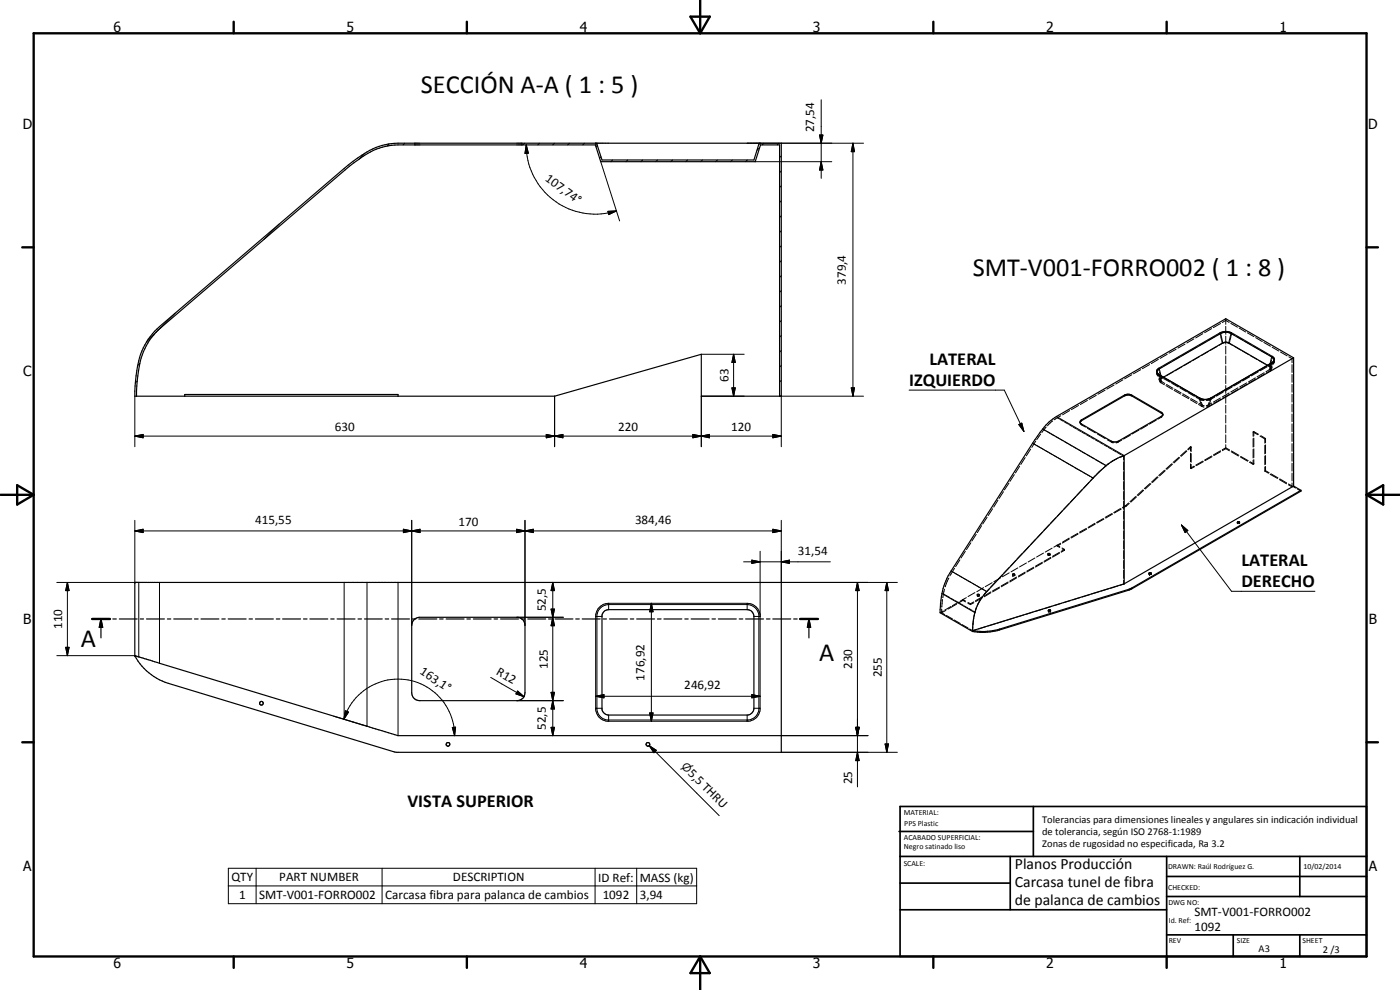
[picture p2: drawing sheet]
<svg xmlns="http://www.w3.org/2000/svg" width="420mm" height="297mm" viewBox="0 0 420 297" stroke-linecap="round" stroke-linejoin="round" font-family="sans-serif">
<g fill="none" stroke="#000" stroke-width=".35">
<path d="M124.5 43v.5M156.6 43v.5M178.8 43l.3 .3 1.6 4.7h45.6l1.4-4.7 .4-.3M46.4 99.4l56.9-48.9a28.3 28.3 0 0 1 13.2-7.3l3-.2h115v75.9h-24v-12.6l-44.1 12.6h-125.9a31.6 31.6 0 0 1 3.5-16.3zM41 118.9a40.9 40.9 0 0 1 2-13.4l1.9-3.5 2.5-2.9 56.2-48.1a33.9 33.9 0 0 1 10.2-6.6l2.8-.7 2.9-.2h59.2l1.6 5h46.3l1.6-5h5.8v75.4M55.4 118.9v-.5h64.1v.5M380.4 109.6l-11.6-6.7-1.1-.2-.7 .2-17.8 10.3M382.2 108.3l-.5 .5-18.4 10.7-.9 .3h-1.4l-.8-.3-12.3-7.1-.5-.5M388.2 107.4l-50.8 29.3M388.2 107.4l-20.3-11.8-50.8 29.4a23 23 0 0 0-7.2 8l-24.5 38.3a21.3 21.3 0 0 0-3.3 12.6l9.8 5.6M388.2 107.4v38.4M324.4 126.1l13.1-7.6 .8-.2 1.3 .2 8.9 5.2a.64 .64 0 0 1 .5 .6 .64 .64 0 0 1-.5 .6l-12.9 7.5-1.1 .2-1-.2-8.9-5.2-.5-.6z"/>
<path d="M337.4 136.7a17.8 17.8 0 0 0-7.4 4.8l-33.8 36a16.4 16.4 0 0 0-4.3 12M337.4 136.7v38.5M348.9 124.5l-.4-.5-8.9-5.2a2.29 2.29 0 0 0-2.1 0l-12.9 7.4-.4 .5M371.4 156.8h.5M371.4 156.5l.6 .1a.3 .3 0 0 1-.3 .3 .3 .3 0 0 1-.3-.4zM388.2 145.8l2.2 1.3M388.2 145.8l-50.8 29.4M390.4 147.1l-51 29.5-39.4 12.2a19.2 19.2 0 0 1-8.1 .4l45.5-14M390.4 147.1v.3l-51 29.4-39.4 12.2a19.2 19.2 0 0 1-8.1 .5M40.5 174.8h194v50.9h-115.6l-68.4-20.7a17.2 17.2 0 0 1-10-8.3zM344.8 172h.7l-.3 .2-.3-.1M344.8 172l.1 .1"/>
<path d="M344.8 172h.1M344.9 172.1h.5M27.6 185.7h5.4M30.3 185.7l.5 2.5h-1zM30.3 185.7v5.7M33.9 185.7h1M35.8 185.7h5.4M40.5 196.7l79 24h115M42.1 185.7h1M44 185.7h5.3M50.2 185.7h1.1M52.1 185.7h5.4"/>
<path d="M58.4 185.7h1.1M60.3 185.7h5.4M66.6 185.7h1M68.5 185.7h5.4M74.7 185.7h1.1M76.7 185.7h5.3M82.9 185.7h1.1M84.8 185.7h5.4M91.1 185.7h1M93 185.7h5.4M99.3 185.7h1M101.2 185.7h5.3"/>
<path d="M107.4 185.7h1.1M109.4 185.7h5.3M115.6 185.7h1.1M117.5 185.7h5.4M123.8 185.7h1M124.5 185.7l1.5-.5h29.1a2.38 2.38 0 0 1 2.5 2.4v20.2a2.32 2.32 0 0 1-2.5 2.4h-29.1a2.38 2.38 0 0 1-2.4-2.4v-20.2l.2-1zM125.7 185.7h5.4M131.9 185.7h1.1M133.9 185.7h5.4M140.1 185.7h1.1M142.1 185.7h5.3M148.3 185.7h1"/>
<path d="M150.2 185.7h5.4M156.5 185.7h1M158.4 185.7h5.4M164.6 185.7h1.1M166.6 185.7h5.3M172.8 185.7h1.1M174.7 185.7h5.4M181 185.7h1M181.4 183.4l1.3-.5h41.5a2 2 0 0 1 2.1 2.1v27.5a2.09 2.09 0 0 1-2.1 2h-41.5l-1.1-.3-.5-.4-.4-.9v-28.3zM182.9 185.7h5.4M189.2 185.7h1M191.1 185.7h5.4"/>
<path d="M197.3 185.7h1.1M199.3 185.7h5.3M205.5 185.7h1M207.4 185.7h5.4M213.7 185.7h1M215.6 185.7h5.4M221.9 185.7h1M223.8 185.7h5.3M230 185.7h1.1M231.9 185.7h5.4M238.2 185.7h1.1M240.1 185.7h5.4"/>
<path d="M242.8 185.7l.5 2.5h-1zM242.8 185.7v5.7M314.7 183.3h.1M314.7 183.3h.5M314.8 183.3h.4M315.2 183.3v-.3l-.2-.1-.3 .1v.3"/>
<circle cx="78.5" cy="211" r=".56"/>
<circle cx="134.4" cy="223.3" r=".55"/>
<circle cx="194.5" cy="223.3" r=".56"/>
</g>
<g fill="none" stroke="#000" stroke-width=".3">
<path d="M246.5 29.9v23.6M109.5 46l-1.8 1.8M116.8 43.2l-.6 .7M121.5 43l-.5 .5M157.4 43l-.5 .5M157.9 43.5l.7 2.5h-1zM157.9 43.5a20.7 20.7 0 0 0 27.1 19.8M161.9 43l-.5 .5M166.4 43l-.5 .5M170.9 43l-.5 .5M175.4 43l-.5 .5M179.3 43.6l-.5 .4"/>
<path d="M180.3 48.5l5.7 17.8M180.4 47l-.5 .4M183.8 48l-.5 .5M188.4 48l-.5 .5M192.9 48l-.5 .5M197.3 48l-.5 .5M201.8 48l-.5 .5M206.3 48l-.5 .5M210.8 48l-.5 .5M215.3 48l-.5 .5M219.8 48l-.5 .5M224.2 43h35"/>
<path d="M224.3 48l-.5 .5M226.6 48.5h23M228 44.3l-.8 .8M229.3 43l-.5 .5M233.8 43l-.6 .5M234.5 55.8l-.5 .5M234.5 51.3l-.5 .5M234.5 46.8l-.5 .5M245.9 40.5h1.1l-.5 2.5zM246.5 48.5l.5 2.5h-1.1zM256 43l.4 2.5h-.9zM256 43v75.9"/>
<path d="M83.8 67.2l-4.6 4.7M182.4 63.4l2.6-.1-2.3 1.1zM234.5 78.2l-.5 .5M234.5 73.7l-.5 .6M234.5 69.3l-.5 .5M234.5 64.8l-.5 .5M234.5 60.2l-.5 .5M52.6 94l-5.9 5.8M234.5 96.2l-.5 .5M234.5 91.7l-.5 .5M234.5 87.2l-.5 .5M234.5 82.7l-.5 .5"/>
<path d="M363.6 98.6l-2.1 1.2M366.2 99.8l.1 .3M366.2 99.8a3.9 3.9 0 0 1 3.4 0M366.2 99.8l-18.4 10.6M366.3 97.1l-2.2 1.2M367.5 99.7l-1.4 .4M367.6 99.7l-1.3 .4M367.6 99.7h.6M367.9 95.6v.2M367.9 96v1.3M367.9 97.9v2.4M368.2 99.7l1.2 .4"/>
<path d="M368.2 99.7l1.4 .4M368.9 96.7l-1-.6-1.1 .7M369.4 97l2 1.2M369.6 99.8l-.2 .3M369.6 99.8l12.2 7.1M371.9 98.4l1.9 1.2M374.3 99.9l2 1.1M40.5 118.9v15.1M41.2 114.3l-.6 .6M42 109l-.7 .6M46.5 100.1l-2.4 2.3M166.4 118.9v15.1"/>
<path d="M210.5 106.3h12.8M219.7 116.4h1l-.5 2.5zM220.2 106.3l.5 2.5h-1zM220.2 106.3v12.6M223.3 118.9h-12.8v15.1M234 118.9h25.2M234.5 118.6l-.3 .3M234.5 114.1l-.5 .5M234.5 109.6l-.5 .6M234.5 105.2l-.5 .5M234.5 100.7l-.5 .5M234.5 118.9v15.1"/>
<path d="M255.5 116.4h.9l-.4 2.5zM272.8 117.1h28.6l5.9 12.4M329 118.6l-2.1 1.2M331.7 117.1l-2.2 1.2M334.3 115.5l-2.1 1.3M337 114l-2.2 1.2M337.5 118.5v.3M339.6 118.5v.3M339.7 112.4l-2.2 1.3M342.3 110.9l-2.1 1.2M345 109.4l-2.2 1.2M347.1 112l.3 .8"/>
<path d="M347.1 111.3l.1 .6 .6 .5M347.1 112.1l.1 .1M347.2 112.2l.6 .5M347.4 111.9l.1 .2M347.4 111.9l.3 .7M347.6 107.8l-2.1 1.3M347.7 112.3l.2 .2M347.8 112.7l.1 .5M347.8 112.7l.9 .6M347.8 110.7l.1 .6M347.8 110.7l-.7 .6M347.8 113.7l.3 .8"/>
<path d="M347.8 110.4l.1 .3M347.8 110.4l-.7 .9M347.8 112.4h.1M347.8 112.4l12.2 7.1M347.9 112.4h.1M347.9 110.7l-.5 .5v.7M347.9 112.5l.6 .3M347.9 110.7l.6 2.3M347.9 112.5l.3 .8M348 113.4l.3 .8M348 111.6l.3 1.2M348.1 114.5l.3 .4"/>
<path d="M348.3 113.8l-.2 .2M348.3 114.2l.3 .3M348.3 114.4l.1 .5M348.3 113.1l.1 .6M348.3 113.7l.3 .8M348.3 113.7v.1M348.4 114.9l1.1 .5M348.4 113.7l-.1 .1M348.6 113.2v.3M348.6 113.5l-.3 .2M348.6 114.5l1 .6M348.8 112.9l1 .7"/>
<path d="M348.8 113.4l-.2 .1M348.8 110.1l-1 .6M349.2 113.2l-.2 .1M349.2 113.6l2 1.1M349.5 113l-1.1 .7M349.9 115.7l2 1.1M350.1 115.4l1.9 1.1M350.1 113.7l1.1 .6M350.3 106.3l-2.1 1.2M351.4 108.6l-2.1 1.2M351.5 114.5l1.1 .6M351.7 115l1.9 1.1"/>
<path d="M352.1 111.5l-2.1 1.2M352.4 117.1l1.9 1.1M352.5 116.8l2 1.1M352.8 115.3l1.1 .7M353 104.8l-2.2 1.2M354 107.1l-2.1 1.1M354.1 116.4l2 1.1M354.2 116.1l1 .6M354.7 110l-2 1.3M354.8 118.5l2 1.1M355 118.2l1.9 1.1M355.5 116.9l1.1 .6"/>
<path d="M355.6 103.3l-2.1 1.1M356.5 117.8l2 1.1M356.7 105.5l-2.1 1.3M356.9 117.6l1.1 .7M357.2 119.9l2 1.2M357.4 119.6l2 1.1M357.4 108.5l-2.1 1.2M358.3 118.4l1.1 .6M358.3 101.7l-2.1 1.2M359 119.2l.9 .6M359.3 104l-2.1 1.2M359.6 119.2l.6 .3"/>
<path d="M359.9 119.8l.2 .4M359.9 119.8l1.4 .4M360 119.5h.1M360 119.5l.7 .3M360 107l-2.1 1.2M360.1 119.5h.1M360.2 119.5l.2 .8M360.2 119.6l1.1 .3M360.7 119.8h.1M361 100.1l-2.2 1.3M361 119.8l.3 .1M361.9 102.5l-2.1 1.2"/>
<path d="M362.4 119.8l-.4 .1M362.7 119.8h.1M362.7 105.5l-2.2 1.2M363.3 119.5l-.6 .3M363.3 119.5l-.3 .8M363.4 119.5h-.1M363.4 119.5l-2.1 .4M363.5 119.8l-.2 .4M363.5 119.8l-1.4 .4M363.8 119.3l-.5 .2M364.5 119.2l-1 .6M364.6 101l-2.2 1.2"/>
<path d="M365.1 118.5l-1 .6M365.3 103.9l-2.1 1.3M366.1 100.1l.2 .6M366.1 100.1l-1 .6M366.3 119.4l-2.2 1.2M366.3 100.1l-18.4 10.6M366.3 100.1l.7 2.8M366.3 101l.3 1.2M366.4 117.7l-1.1 .6M366.4 119.8l-2.1 1.2M366.7 102.4l.1 .6M366.8 103l-1 .6"/>
<path d="M367.1 117.6l-2.1 1.3M367.5 102.8l-.7 .2M367.7 117l-1 .6M367.9 100.9v2.4M367.9 103.8v2.4M367.9 106.8v2.4M367.9 109.8v2.3M367.9 112.7v2.4M367.9 115.7v2.3M367.9 118.6v2.4M368.2 102.8l.7 .2M368.9 117.9l-2.1 1.2"/>
<path d="M368.9 103l1 .6M369 116.2l-1 .6M369.1 118.3l-2.2 1.2M369.1 102.4l-.2 .6M369.4 100.1l12.2 7M369.4 100.1l-.6 2.8M369.4 101l-.3 1.2M369.6 100.1l-.1 .6M369.6 100.1l1 .5M369.8 116.1l-2.1 1.2M370.4 115.4l-1.1 .6M370.4 103.9l2 1.1"/>
<path d="M371.1 100.9l2 1.2M371.5 116.4l-2.1 1.2M371.7 114.7l-1.1 .6M371.7 116.8l-2.1 1.2M372.4 114.6l-2.1 1.2M372.8 105.3l2 1.1M372.9 113.9l-1 .7M373.5 102.4l2 1.1M374.1 114.9l-2 1.2M374.3 113.2l-1.1 .6M374.3 115.2l-2.1 1.3M375 113.1l-2.1 1.2"/>
<path d="M375.3 106.7l1.9 1.1M375.6 112.4l-1 .6M376 103.8l1.9 1.1M376.8 113.4l-2.1 1.2M376.8 101.3l2 1.2M376.9 111.6l-1 .7M376.9 113.7l-2.1 1.2M377.6 111.5l-2.1 1.3M377.7 108.1l2 1.1M378.2 110.9l-1 .6M378.4 105.2l2 1.1M379.3 102.7l2 1.2"/>
<path d="M379.4 111.8l-2.1 1.3M379.5 110.1l-1 .6M379.5 112.2l-2 1.2M380.1 109.5l1.1 .6M380.3 110.1l-2.1 1.2M380.4 109.6l.2 .1M380.8 109.8l.1 .1M380.8 109.4l-1 .6M380.9 106.6l.9 .5M380.9 109.9l.3 .3M380.9 110.9l-1 .6M381 109.6l-.1 .3"/>
<path d="M381.2 110.1l.1 .1M381.2 111.3l-1.1 .6M381.2 110.2h.1M381.2 110.1l-.3 .8M381.3 109.5l-.1 .6M381.3 110.9l-.1 .4M381.3 110.2l.2 .2M381.6 109.9l-.7 1M381.6 107.1l.6 .5v.7M381.6 108.9l-.5 .3M381.6 107.1l-.5 2.3M381.6 108.9l-.2 .8"/>
<path d="M381.6 108l-.3 1.2M381.6 109.8l-.3 .9M381.7 108.8l.1 .1M381.7 108.8v.1M381.7 108.9h-.1M381.8 108.9l-18.4 10.6M381.8 106.9l-.2 .2M381.8 106.9a1.05 1.05 0 0 1 .7 1 1.05 1.05 0 0 1-.7 1M381.8 104.2l2 1.1M381.8 107.1l-.1 .6M381.8 109.1l-.1 .5M381.8 110.1l-.6 1.2"/>
<path d="M381.8 107.1l.7 .6M381.8 109.1l-1 .7M381.9 108.8l-.3 .1M382.2 108.3l-.1 .2M382.2 108.3l-.3 .8M382.5 108.5l-.7 .6M382.5 108.5l-.3 .8M384.3 105.6l2 1.2M386.8 107.1l1 .5v1.2M387.8 109.4v2.4M387.8 112.4v2.3M387.8 115.3v2.4"/>
<path d="M387.8 118.3v2.3M40.5 130.9l2.5-.6v1.1zM40.5 130.9h194M163.9 130.3l2.5 .6-2.5 .5zM163.9 130.3l5 1.1v-1.1l-5 1.1zM166.4 130.9l2.5-.6v1.1zM207.9 130.3l2.6 .6-2.6 .5zM210.5 130.9l2.4-.6v1.1zM231.9 130.3l2.6 .6-2.6 .5zM305.8 127.4l.9-.4 .6 2.5zM306 139.9l-1.3 2M307.7 137.3l-1.3 2.1"/>
<path d="M309.3 134.7l-1.3 2.1M309.9 133l18.2 10.4M310.3 133.2l.5 .3M310.3 133.2l-.6 1M310.8 132.3l-.5 .9M311.1 133.6l1 .6M312.3 134.4l1 .6M312.3 130.2l-1.2 1.7M313 128.7l19 11M313.3 128.9l.5 .4M313.3 128.9l-.6 .9M313.6 135.1l1 .6"/>
<path d="M314 128.1l-.7 .8M314.1 129.4l1.1 .6M314.9 135.8l1 .6M315.4 130.2l1.1 .6M315.9 126.3l-1.5 1.5M316.1 136.6l1 .6M316.8 131l1 .6M317.1 125l20.2 11.7M317.3 125.3l.5 .3M317.3 125.3l-.9 .6M317.4 137.3l1 .6M318.1 125.8l1 .6"/>
<path d="M318.1 131.7l1 .6M318.3 124.8l-1 .5M318.7 138l.9 .6M319.4 126.6l1.1 .6M319.4 132.5l1.1 .6M319.9 138.8l1 .6M320.7 127.3l1.1 .7M320.7 133.3l1.1 .6M321 123.2l-2.1 1.3M321.2 139.5l1 .6M322.1 128.1l1 .6M322.1 134l1 .7"/>
<path d="M323.4 128.9l1 .6M323.4 134.8l1.1 .6M323.7 121.7l-2.1 1.2M324.1 126.6v.1M324.1 126.8v.1M324.2 126.7v.3M324.3 127.3l.3 .2M324.6 126v.2M324.6 127.2v.1M324.6 127.4v.1M324.6 127.5l1.2 .6M324.7 129.7l1.1 .6"/>
<path d="M324.7 135.6l1.1 .6M326 130.4l1.1 .6M326.1 136.4l1 .5M326.3 120.1l-2.1 1.3M326.4 128.5l2.3 1.4M327.4 131.2l1 .6M327.4 137.1l1.1 .6M328.7 132l1 .5M328.7 137.9l1.1 .6M329.3 130.2l2.4 1.4M330 132.7l1.1 .6M330.1 138.7l1 .6"/>
<path d="M331.3 133.5l1.1 .6M331.4 139.4l.5 .3M331.9 139.7l-.8 .8M332.3 132l1.2 .6M332.6 134.2l1.1 .6M332.9 139l-1 .7M333.5 132.4v.1M333.5 132.5v.1M333.5 132.6l.7 .2M334 135l1.1 .6M335.3 135.8l1.1 .6M335.5 137.5l-2.1 1.2"/>
<path d="M335.6 132.6l-.7 .2M335.6 132.4v.1M335.6 132.5v.1M336.6 136.5l.5 .3M336.7 132l-1.1 .6M337.1 136.8l-1.1 .4M337.1 136.8h.1M337.2 136.8h.1M337.2 136.8v1.2M337.2 138.6v2.4M337.3 136.8h-.1M339.2 130.6l-2 1.1"/>
<path d="M341.8 129l-2 1.2M344.4 127.6l-2.1 1.2M347 126.1l-2.1 1.2M348.5 123.7v.3M348.5 124.9v.1M348.5 125.1v.1M348.5 125.2l-1 .6M348.8 125l-.3 .2M348.9 124.5v.3M349 124.3v.1M351.7 139.1l-1.8 1.6M351.9 139.3l-1.7 1.5"/>
<path d="M353.9 137.2l-1.8 1.5M354 137.3l-1.7 1.6M356 135.2l-1.7 1.6M356.2 135.3l-1.7 1.6M357.3 134l.2 .2M357.3 134v1.3M357.3 136v2.6M357.3 139.2v1.3M357.3 134l-.9 .8M357.5 134.2v1.3M357.5 136.1v2.6M357.5 139.3v1.3"/>
<path d="M357.5 134.2l-.9 .8M358.3 139.9l-1 .6M358.6 140l-1.1 .6M359.7 121.3l.9 .6M359.8 121l1 .5M360.2 120.4l.3 .9M360.5 121.5l.1 .4M360.5 120.7l.3 .8M360.6 121.9l.7 .2M360.8 121.5l.6 .3M361 138.3l-2.2 1.3M361.1 138.5l-2 1.2"/>
<path d="M362.6 121.5l-.6 .3M362.7 121.9l-.6 .2M362.9 120.7l-.3 .8M362.9 121.5l-.2 .4M363.3 120.4l-.3 .9M363.6 120.9l-1 .6M363.6 136.8l-2.1 1.2M363.8 137l-2.2 1.2M363.8 121.3l-1.1 .6M366.3 135.3l-2.1 1.2M366.3 135.5l-2 1.2M366.8 135l1.1-.6 1.1 .6"/>
<path d="M367.9 121.6v2.4M367.9 124.5v2.4M367.9 127.5v2.4M367.9 130.5v2.3M367.9 133.4v1.2M367.9 134.6l1.1 .7M367.9 134.6l-1.1 .6M369.5 135.6l2.2 1.2M369.6 135.3l2.2 1.3M372.3 137.1l2.1 1.3M372.4 136.9l2.2 1.3M375 138.7l1.1 .6"/>
<path d="M375.2 138.6l1.1 .6M376.1 129.6l1.4 .8M376.1 129.6v1.3M376.1 131.6v2.6M376.1 134.8v2.6M376.1 138v1.3M376.1 139.3h.1M376.1 129.6h.1M376.3 139.2h-.1M376.3 129.5h-.1M376.3 129.5l1.4 .8M376.3 129.5v1.3"/>
<path d="M376.3 131.4v2.6M376.3 134.7v2.6M376.3 137.9v1.3M378.2 130.9l1.4 .8M378.4 130.7l1.4 .9M379.6 131.7v1.3M379.6 133.6v2.6M379.6 136.8v2.6M379.7 131.6l-.1 .1M379.8 131.6h.1M379.8 131.6v1.2M379.8 133.5v2.6"/>
<path d="M379.8 136.7v2.6M379.8 140v1.2M387.8 121.2v2.4M387.8 124.2v2.3M387.8 127.2v2.3M387.8 130.1v2.4M387.8 133.1v2.3M387.8 136v2.4M387.8 139v2.4M40.5 159.3l2.5-.5v1zM40.5 159.3h194M40.5 156.1v18.7"/>
<path d="M121.1 158.8l2.5 .5-2.5 .5zM121.1 158.8l5 1v-1l-5 1zM123.6 159.3l2.5-.5v1zM123.6 156.1v31.5M155.1 158.8l2.5 .5-2.5 .5zM155.1 158.8l5 1v-1l-5 1zM157.6 159.3l2.5-.5v1zM157.6 156.1v31.5M231.9 158.8l2.6 .5-2.6 .5zM234.5 156.1v18.7h34.8M294.6 157.7l-1.3 2.1M296.2 155.2l-1.3 2"/>
<path d="M297.9 152.7l-1.3 2M299.5 150.1l-1.3 2M301.1 147.5l-1.3 2.1M302.8 144.9l-1.4 2.1M304.4 142.4l-1.3 2M312.9 159.6l-1.6 1.7M314.9 157.5l-1.6 1.7M316.9 155.4l-1.7 1.7M318.8 153.2l-1.5 1.7M320.8 151.1l-1.6 1.7M322.4 140.3l1.1 .5M322.9 149l-1.6 1.7"/>
<path d="M323.7 141l1 .5M324.8 146.9l-1.6 1.6M325 141.7l1 .6M326 158.5l-2 1.2M326.1 158.7l-2 1.2M326.3 142.4l1 .6M326.8 144.7l-1.6 1.7M327.5 143.2l.5 .2M328 143.4l-.8 .9M328.6 157l-2.1 1.2M328.7 157.2l-2.1 1.2M328.7 142.7l-.7 .7"/>
<path d="M330.7 140.8l-1.6 1.5M331.2 155.6l-2.1 1.2M331.3 155.7l-2.1 1.2M333.7 154.1l-2 1.1M333.9 154.2l-2.1 1.2M336.3 152.6l-2 1.2M336.5 152.7l-2.1 1.2M337.2 141.6v2.3M337.2 144.5v2.4M337.2 147.5v2.4M337.2 150.4v2.4M337.2 153.4v2.3"/>
<path d="M337.2 156.3v2.4M337.2 159.3v2.4M337.9 151.7l-1.1 .6M337.9 151.7v.1M338 151.8h.1M338.1 151.8l-1.1 .6M338.7 150.9l-.8 .8M338.9 151l-.8 .8M340.9 149l-1.8 1.5M341.1 149.1l-1.7 1.6M343 147l-1.7 1.6M343.2 147.1l-1.7 1.6"/>
<path d="M345.2 145l-1.8 1.6M345.4 145.2l-1.7 1.5M347.3 143l-1.7 1.7M347.5 143.2l-1.6 1.6M349.5 141.1l-1.7 1.6M349.7 141.2l-1.7 1.6M354.6 157.5l1.9 1.7-.8 .6zM354.6 157.5l15 19.9h25M357.3 140.5h.1M357.5 140.6h.1M371.3 157l.2 .1M371.3 156.7v.1"/>
<path d="M371.3 156.9v.1M371.4 156.8l-.1 .2M371.5 157.1h.1M371.9 157.1h.1M371.9 156.8v.3M372 156.7v.1M379.6 141.4l1.1 .6M379.6 141.4h.1M379.6 140.1v1.3M379.8 141.2l1.1 .7M379.8 141.2v.1M381.2 142.3l2.2 1.3"/>
<path d="M381.4 142.2l2.1 1.2M384 143.9l2.1 1.3M384.1 143.7l2.1 1.2M386.7 145.2l2.1 1.2M387.8 144.9v1.2l-1.1-.6M387.8 141.9v2.4M389.4 146.7l1 .7M17 174.8h24.6v22.3M20.2 174.8l.5 2.4h-1zM20.2 174.8v21.9M47.9 174.8v24.2M103.3 174.8v41"/>
<path d="M110.1 174.8v43.1l-10-3M119.5 174.8v45.9M165.9 174.8l.5 2.4h-1zM165.9 174.8v45.9M223.2 168.6h26M225.6 168.1l2.5 .5-2.5 .4zM228.1 165.4v47.6a3.9 3.9 0 0 1-3.4 3.4h-42.5a3.9 3.9 0 0 1-3.4-3.4v-28.6a4 4 0 0 1 3.9-3.4M234.5 168.6l2.4-.5v.9zM257.3 174.8l.5 2.4h-1zM257.3 174.8v61.3M266.1 174.8l.5 2.4h-1zM266.1 174.8v50.9"/>
<path d="M282.7 178.1l9.9 5.7M282.9 179.9l-.3 2.3M283.1 178.2l.6 .3M283.1 178.2l-.2 1.1M283.5 176.8l-.4 1.4M283.9 178.6l1.1 .7M284.8 173.4l-1.1 2.7M285.3 179.5l1.1 .6M285.4 171.3l10.8 6.2M285.8 171.5l-.7 1.3M285.8 171.5l.5 .3M286.5 170.5l-.7 1"/>
<path d="M286.6 172l1 .6M287.9 172.7l1 .7M288.1 168l-1.3 2M289 179.9l.8 .4M289 179.9v.1M289 179.9l-.9 .5M289.1 173.5l1.1 .6M289.7 165.4l-1.3 2M290 179.3l-1 .6M290.4 174.2l1.1 .6M291.4 162.9l-1.3 2M291.7 175l1.1 .6"/>
<path d="M292.6 177.8l-2.1 1.2M293 160.3l-1.3 2M293 175.7l1 .6M293.3 178.5v.1M293.3 178.6v.1M293.3 178.6h.3M293.7 178.5h.1M293.7 178.5l.3 .2M293.9 178.4l-.5-.1-.1 .3M293.9 178.4h.1M294 178.7l-.4 .2-.3-.1M294 178.5v.1"/>
<path d="M294 178.6v.1M294.3 176.4l1 .6M294.8 179.2l-1.5 2.5M294.8 179.4l-2 1.1M294.8 179.1l-2 1.2M295.2 176.3l-2.1 1.2M295.6 177.2l.5 .3M296.1 177.5l-.9 1.1M296.9 176.7l-.8 .8M297.4 177.8l-2.1 1.3M297.4 177.6l-2.1 1.2M297.8 174.8l-2.1 1.2"/>
<path d="M298.9 174.5l-1.6 1.7M300 176.4l-2.1 1.2M300 176.1l-2.1 1.2M300.3 173.4l-2 1.1M300.9 172.4l-1.6 1.7M302.5 174.9l-2 1.2M302.5 174.6l-2 1.2M302.9 171.9l-2.1 1.2M302.9 170.3l-1.6 1.7M303.9 172.5v.1M303.9 172.7h.1M304.2 172.4l.4 .2"/>
<path d="M304.5 172.3h-.6l.3 .2M304.6 172.6l-.7 .1M304.6 172.3v.1M304.6 172.5v.1M304.9 168.1l-1.6 1.7M305.1 173.4l-2 1.2M305.1 173.1l-2 1.2M305.5 170.4l-2.1 1.2M306.9 166l-1.6 1.7M307.7 171.9l-2.1 1.2M307.7 171.7l-2.1 1.1M308 168.9l-2 1.2"/>
<path d="M308.9 163.9l-1.6 1.7M310.2 170.4l-2 1.2M310.2 170.2l-2 1.2M310.6 167.4l-2 1.2M310.8 161.8l-1.5 1.6M312.8 169l-2 1.1M312.8 168.7l-2 1.2M313.2 165.9l-2.1 1.2M314.5 166.4v.1M314.7 166.4h.1M314.9 166.3h.1M314.9 166.3l.3 .2"/>
<path d="M315.1 166.1h-.5l-.1 .2 .2 .1M315.2 166.5l-.3 .2-.4-.1M315.2 166.2v.1M315.2 166.4v.1M315.4 167.5l-2.1 1.2M315.4 167.2l-2.1 1.2M315.8 164.5l-2.1 1.2M317.3 163.8l.7 .5M317.3 163.6v.1M317.3 163.7v.1M317.3 163.6l.7 .4M317.3 163.6l-1 .6"/>
<path d="M318 166l-2.1 1.2M318 165.7l-2.1 1.2M318.3 163l-1 .6M318.3 163.2l-1 .6M318.8 164.7l.7 .4M318.8 164.4l.7 .4M319.5 164.8v.1M319.5 165v.1M319.5 165.1l-1 .6M319.5 164.8l-1 .6M320.9 161.5l-2.1 1.2M320.9 161.7l-2.1 1.2"/>
<path d="M323.5 160l-2.1 1.2M323.5 160.2l-2 1.2M324.2 179.3l-2.3 .7M327 178.4l-2.2 .7M329.8 177.5l-2.2 .7M332.7 176.7l-2.3 .7M335.5 175.8l-2.3 .7M337.2 175.3h.1M337.2 175.3l-1.1 .3M337.2 162.3v2.3M337.2 165.2v2.4M337.2 168.2v2.4"/>
<path d="M337.2 171.1v2.4M337.2 174.1v1.2M337.4 175.2h-.1M338.9 176.8v.2M339.6 176.4v.3M344.8 172v.1M344.9 172.1l.1 .3M345 172.4h.1M345.3 172.4h.1M345.4 172.1v.3M345.5 172v.1M17 196.7h23.5"/>
<path d="M19.7 194.2h1l-.5 2.5zM155.1 185.2h14M165.4 182.8h1l-.5 2.4zM165.9 185.2l.5 2.5h-1zM178.8 185h1.9M180.2 182.5l1.1-.8 1.4-.3h41.5a3.6 3.6 0 0 1 3.5 3v28.6a3.6 3.6 0 0 1-3 3h-42.5a3.6 3.6 0 0 1-3.1-3v-28.6l.5-1.2zM182.7 181v1.9M182.7 181h41.5M195.5 181l.5 2.6h-1zM195.5 181v35.4M224.2 181v1.9M224.2 181a4 4 0 0 1 3.9 3.4"/>
<path d="M226.3 185h1.8M282.6 183.9l.9 .5M282.6 182.7v1.2M283.1 183.3l-1 .6M283.9 183.1l-1.3 .8M284 184.7l1.9 1M285.4 182l-1.9 1M286.3 186l1.9 1.1M286.7 180.2l1 .6M287.1 181.3l-2.6 1.5M287.6 180.7l-1.8 1M288 181l1.1 .6"/>
<path d="M288.7 187.4l1.8 1M289 180.1l.8 .5M289 180.1h.1M289 180.1l-1.3 .8M289.3 181.8l1.1 .6M290.5 181l.7 .4M290.5 180.8l.7 .3M290.7 182.5l1.1 .7M291 188.7l.9 .5M291.2 181.1v.2M291.2 181.4h.1M292 188.1l-.1 1.1"/>
<path d="M292 183.3l.6 .3M292.3 180.8l-1.1 .6M292.3 180.6l-1.1 .5M292.3 185.3l-.3 2.2M292.6 183.6l-.2 1.2M293 182.3l-.4 1.3M293.1 188.9l-1.2 .3M295.9 188l-2.2 .7M298.7 187.2l-2.3 .6M300 188.8v.2M301.6 186.3l-2.3 .7M304.4 185.4l-2.3 .7"/>
<path d="M307.2 184.5l-2.2 .7M310 183.6l-2.2 .8M312.9 182.8l-2.3 .7M314.6 183.1v.3M314.7 183.3l.1 .3M314.8 183.6h.1M315.2 183.6h.1M315.2 183.3h.1M315.3 183.1l-.1 .5M315.7 181.9l-2.3 .7M318.5 181l-2.2 .7M321.3 180.2l-2.2 .6"/>
<path d="M103.2 215.8a17 17 0 0 1 18.7-11.9 17 17 0 0 1 14.5 16.8M103.7 213.3l.9 .4-1.4 2.1zM135.8 218.3l.9-.1-.3 2.5zM147.3 203.2l7.8 4.6M155.1 207.8h.1M155.1 210.2h14M155.1 207.8l2.2 1.2M155.4 207.3l1.9 1.7-2.5-.8zM165.4 207.7h1l-.5 2.5zM165.4 218.2h1l-.5 2.5zM165.4 207.7l1 5h-1l1-5zM165.9 210.2l.5 2.5h-1z"/>
<path d="M178.8 208.9l2.5-.5v1zM178.8 212.5h1.9M178.8 208.9h49.3M182.7 214.5v1.9M195 213.9h1l-.5 2.5zM224.2 214.5v1.9M225.6 208.4l2.5 .5-2.5 .5zM226.3 212.5h1.8M256.8 218.2h1l-.5 2.5zM194.8 223.7l2.2 1.4-.8 .7zM194.8 223.7l21 21M234.5 220.7h26"/>
<path d="M234.5 225.7h34.8M257.3 225.7l.5 2.5h-1zM265.6 223.2h1l-.5 2.5zM68.5 260.5h140.6v10.6h-140.6zM68.5 265.8h140.6M76.9 260.5v10.6M114.7 260.5v10.6M178.6 260.5v10.6M191.1 260.5v10.6"/>
</g>
<g fill="#000">
<circle cx="178.8" cy="43" r=".18"/>
<circle cx="228.1" cy="43" r=".18"/>
<circle cx="40.5" cy="174.8" r=".18"/>
<circle cx="40.5" cy="196.7" r=".18"/>
</g>
<g fill="none" stroke="#000" stroke-width=".71">
<path d="M10.1 10h400v277h-400zM70.1 6.5v3.5M140.1 6.5v3.5M207.2 5h5.8l-2.9 5zM210.1 0v10M280.1 6.5v3.5M350.1 6.5v3.5M6.7 74.2h3.4M410.1 74.2h3.4M.2 148.5h9.9M5.2 145.6l4.9 2.9-4.9 2.9zM410.1 148.5h10"/>
<path d="M410.1 148.5l5-2.9v5.8zM27.6 185.7h5.4M240.1 185.7h5.4M6.7 222.7h3.4M410.1 222.7h3.4M70.1 287v3.4M140.1 287v3.4M210.1 287v10M210.1 287l2.9 5h-5.8zM280.1 287v3.4M350.1 287v3.4"/>
</g>
<g fill="none" stroke="#000" stroke-width=".51">
<path d="M269.8 249.5h40.3M270.1 242h140v45h-140zM270.1 257h140M303.2 257v16M310.1 242v15M350.1 257v30M390.1 257v12M270.1 265h33.1M270.1 273h80M350.1 269h60M350.1 263h60M350.1 280.5h60"/>
<path d="M370.1 280.5v6.5M390.1 280.5v6.5"/>
</g>
<g fill="#000">
<path d="M157.9 43.5l.7 2.5h-1zM245.9 40.5h1.1l-.5 2.5zM246.5 48.5l.5 2.5h-1.1zM256 43l.4 2.5h-.9zM182.4 63.4l2.6-.1-2.3 1.1zM219.7 116.4h1l-.5 2.5zM220.2 106.3l.5 2.5h-1zM255.5 116.4h.9l-.4 2.5zM40.5 130.9l2.5-.6v1.1zM163.9 130.3l2.5 .6-2.5 .5zM166.4 130.9l2.5-.6v1.1zM207.9 130.3l2.6 .6-2.6 .5z"/>
<path d="M210.5 130.9l2.4-.6v1.1zM231.9 130.3l2.6 .6-2.6 .5zM305.8 127.4l.9-.4 .6 2.5zM40.5 159.3l2.5-.5v1zM121.1 158.8l2.5 .5-2.5 .5zM123.6 159.3l2.5-.5v1zM155.1 158.8l2.5 .5-2.5 .5zM157.6 159.3l2.5-.5v1zM231.9 158.8l2.6 .5-2.6 .5zM354.6 157.5l1.9 1.7-.8 .6zM20.2 174.8l.5 2.4h-1zM165.9 174.8l.5 2.4h-1z"/>
<path d="M225.6 168.1l2.5 .5-2.5 .4zM234.5 168.6l2.4-.5v.9zM257.3 174.8l.5 2.4h-1zM266.1 174.8l.5 2.4h-1zM19.7 194.2h1l-.5 2.5zM30.3 185.7l.5 2.5h-1zM165.4 182.8h1l-.5 2.4zM165.9 185.2l.5 2.5h-1zM195.5 181l.5 2.6h-1zM242.8 185.7l.5 2.5h-1zM103.7 213.3l.9 .4-1.4 2.1zM135.8 218.3l.9-.1-.3 2.5z"/>
<path d="M155.4 207.3l1.9 1.7-2.5-.8zM165.4 207.7h1l-.5 2.5zM165.4 218.2h1l-.5 2.5zM165.9 210.2l.5 2.5h-1zM178.8 208.9l2.5-.5v1zM195 213.9h1l-.5 2.5zM225.6 208.4l2.5 .5-2.5 .5zM256.8 218.2h1l-.5 2.5zM194.8 223.7l2.2 1.4-.8 .7zM257.3 225.7l.5 2.5h-1zM265.6 223.2h1l-.5 2.5z"/>
</g>
<g font-size="7.9">
<text x="126.3" y="27.9">SECCIÓN A-A ( 1 : 5 )</text>
<text x="291.9" y="82.9">SMT-V001-FORRO002 ( 1 : 8 )</text>
<text x="24.3" y="194.1">A</text>
<text x="245.8" y="198.2">A</text>
</g>
<g font-size="5.5">
<text x="278.9" y="109.5">LATERAL</text>
<text x="272.8" y="115.8">IZQUIERDO</text>
<text x="372.6" y="169.8">LATERAL</text>
<text x="372.6" y="176.1">DERECHO</text>
<text x="122.3" y="242.2">VISTA SUPERIOR</text>
</g>
<g font-size="4.7">
<text x="304.6" y="260.8">Planos Producción</text>
<text x="304.6" y="266.2">Carcasa tunel de fibra</text>
<text x="304.6" y="271.6">de palanca de cambios</text>
</g>
<g font-size="4.2">
<text x="34" y="9.6">6</text>
<text x="104" y="9.6">5</text>
<text x="174" y="9.6">4</text>
<text x="244" y="9.6">3</text>
<text x="314" y="9.6">2</text>
<text x="384" y="9.6">1</text>
<text x="6.8" y="38.7">D</text>
<text x="410.6" y="38.7">D</text>
<text x="7" y="112.9">C</text>
<text x="410.8" y="112.9">C</text>
<text x="7" y="187.1">B</text>
<text x="410.8" y="187.1">B</text>
<text x="7" y="261.4">A</text>
<text x="410.8" y="261.4">A</text>
<text x="34" y="290.4">6</text>
<text x="104" y="290.4">5</text>
<text x="174" y="290.4">4</text>
<text x="244" y="290.4">3</text>
<text x="314" y="290.4">2</text>
<text x="384" y="290.4">1</text>
</g>
<g font-size="3.9">
<text x="244.4" y="39.7" transform="rotate(-90 244.4 39.7)">27,54</text>
<text x="163.4" y="54.1" transform="rotate(36 163.4 54.1)">107,74°</text>
<text x="253.9" y="85.4" transform="rotate(-90 253.9 85.4)">379,4</text>
<text x="218.6" y="114.6" transform="rotate(-90 218.6 114.6)">63</text>
<text x="100.5" y="129.3">630</text>
<text x="185.5" y="129.3">220</text>
<text x="219.4" y="129.3">120</text>
<text x="76.6" y="157.2">415,55</text>
<text x="137.6" y="157.7">170</text>
<text x="190.6" y="157.2">384,46</text>
<text x="239.5" y="166.5">31,54</text>
<text x="163.9" y="183.5" transform="rotate(-90 163.9 183.5)">52,5</text>
<text x="18.7" y="188.7" transform="rotate(-90 18.7 188.7)">110</text>
<text x="125.8" y="202.1" transform="rotate(34 125.8 202.1)">163,1°</text>
<text x="148.7" y="202.3" transform="rotate(30 148.7 202.3)">R12</text>
<text x="164.4" y="200.7" transform="rotate(-90 164.4 200.7)">125</text>
<text x="255.8" y="200.7" transform="rotate(-90 255.8 200.7)">230</text>
<text x="264.6" y="203.2" transform="rotate(-90 264.6 203.2)">255</text>
<text x="193.4" y="204.2" transform="rotate(-90 193.4 204.2)">176,92</text>
<text x="205.3" y="206.8">246,92</text>
<text x="163.9" y="219" transform="rotate(-90 163.9 219)">52,5</text>
<text x="206.3" y="232.2" transform="rotate(45 206.3 232.2)">5,5 THRU</text>
<text x="255.8" y="235.3" transform="rotate(-90 255.8 235.3)">25</text>
<text x="69.5" y="264.4">QTY</text>
<text x="71.7" y="269.7">1</text>
<text x="77.8" y="269.7">SMT-V001-FORRO002</text>
<text x="83.8" y="264.4">PART NUMBER</text>
<text x="115.6" y="269.8">Carcasa fibra para palanca de cambios</text>
<text x="135.9" y="264.4">DESCRIPTION</text>
<text x="179.5" y="264.5">ID Ref:</text>
<text x="180.9" y="269.7">1092</text>
<text x="192" y="264.5">MASS (kg)</text>
<text x="192" y="269.7">3,94</text>
<text x="358.5" y="275">SMT-V001-FORRO002</text>
<text x="358.5" y="279.4">1092</text>
</g>
<text font-size="3.3" x="204.4" y="230.2" transform="rotate(45 204.4 230.2)">n</text>
<g font-size="3.1">
<text x="312.7" y="246.8">Tolerancias para dimensiones lineales y angulares sin indicación individual</text>
<text x="312.7" y="250.4">de tolerancia, según ISO 2768-1:1989</text>
<text x="312.7" y="254">Zonas de rugosidad no especificada, Ra 3.2</text>
<text x="377.7" y="285.6">A3</text>
<text x="397" y="285.9">2 /3</text>
</g>
<g font-size="2.4">
<text x="271.2" y="244.4">MATERIAL:</text>
<text x="271.3" y="252">ACABADO SUPERFICIAL:</text>
<text x="271.4" y="247.9">PPS Plastic</text>
<text x="271.3" y="254.6">Negro satinado liso</text>
<text x="271.2" y="259.7">SCALE:</text>
<text x="350.6" y="260.8">DRAWN: Raúl Rodríguez G.</text>
<text x="391.2" y="260.6">10/02/2014</text>
<text x="350.6" y="267">CHECKED:</text>
<text x="350.6" y="271.4">DWG NO:</text>
<text x="350.8" y="276.9">Id. Ref:</text>
<text x="350.8" y="282.8">REV</text>
<text x="371.2" y="282.9">SIZE</text>
<text x="390.9" y="282.9">SHEET</text>
</g>
</svg>
